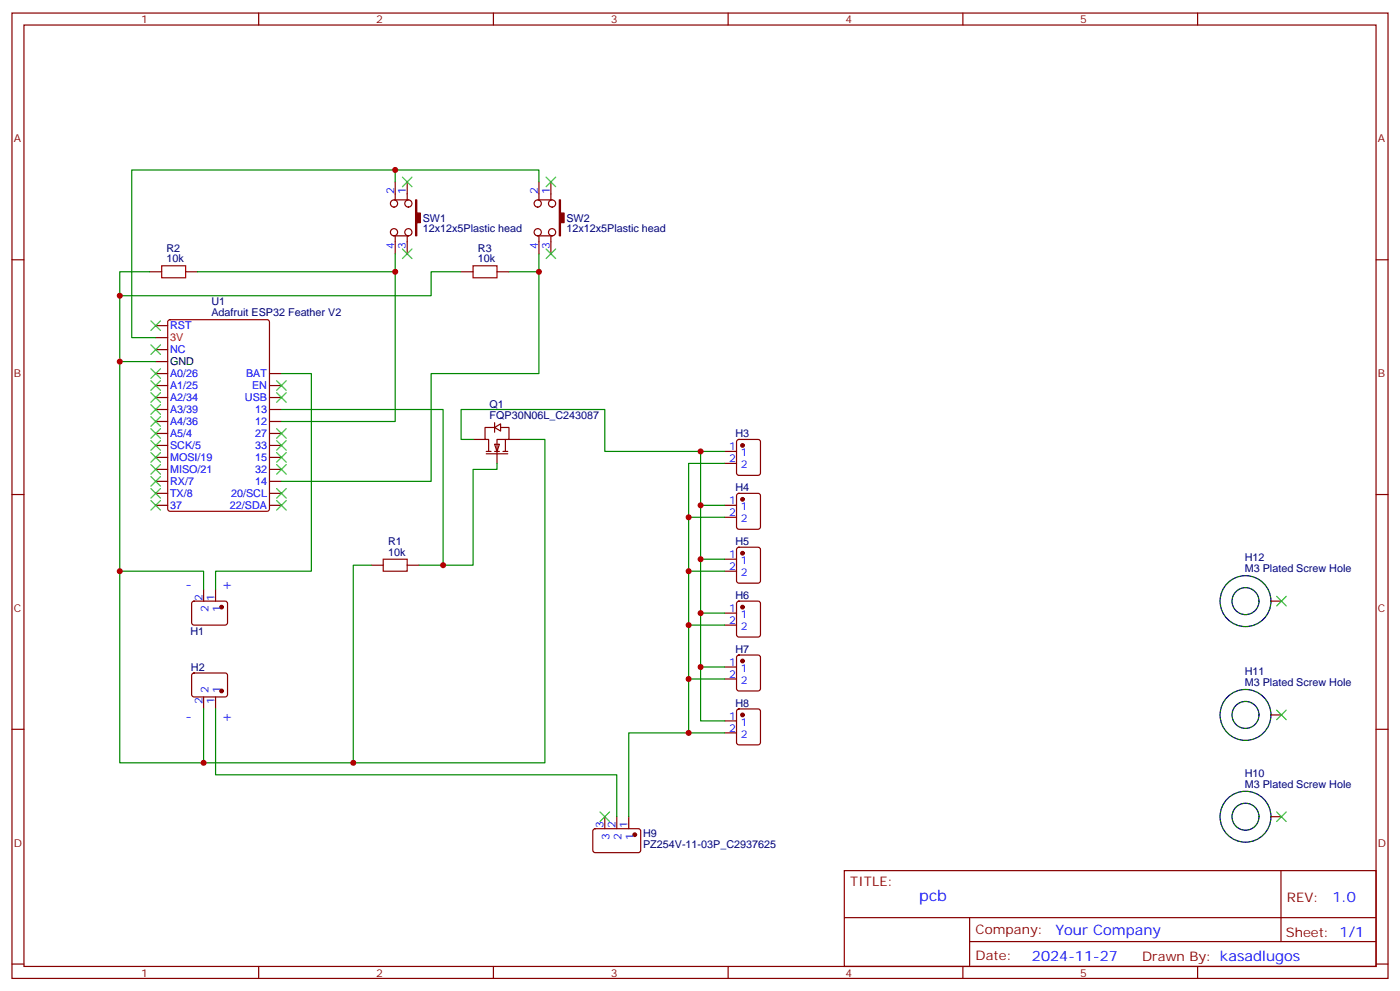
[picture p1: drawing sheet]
<svg xmlns="http://www.w3.org/2000/svg" width="412mm" height="292mm" viewBox="0 0 412 292" stroke-linecap="round" stroke-linejoin="round" font-family="sans-serif">
<g fill="none" stroke="#870000" stroke-width=".35">
<path d="M3.5 3.8h405.4v284.4h-405.4zM7.1 7.4h398.2v277.3h-398.2zM76.2 3.8v3.6M145.3 3.8v3.6M214.5 3.8v3.6M283.6 3.8v3.6M352.8 3.8v3.6M3.5 76.5h3.6M405.3 76.5h3.6M45.9 95.9h3.5M45.9 99.4h3.5M45.9 103h3.5"/>
<path d="M45.9 106.5h3.5M45.9 110h3.5M45.9 113.6h3.5M45.9 117.1h3.5M79.4 110h3.5M79.4 113.6h3.5M79.4 117.1h3.5M45.9 120.6h3.5M45.9 124.1h3.5M45.9 127.7h3.5M45.9 131.2h3.5M45.9 134.7h3.5"/>
<path d="M45.9 138.3h3.5M79.4 120.6h3.5M79.4 124.1h3.5M79.4 127.7h3.5M79.4 131.2h3.5M79.4 134.7h3.5M79.4 138.3h3.5M3.5 145.7h3.6M45.9 141.8h3.5M45.9 145.3h3.5M45.9 148.8h3.5M79.4 141.8h3.5"/>
<path d="M79.4 145.3h3.5M79.4 148.8h3.5M405.3 145.7h3.6M56.7 177.3l.4-.2h9.5l.4 .7v5.9l-.7 .4-9.4-.1-.5-.6v-5.6zM60 173.5v3.6M63.5 173.5v3.6M56.7 198.4l.4-.2 9.5 .1 .4 .6v6l-.7 .4-9.4-.1-.5-.6v-5.7zM3.5 214.8h3.6M60 205.3v3.5M63.5 205.3v3.5M405.3 214.8h3.6M248.7 256.4h156.6v28.3h-156.6z"/>
<path d="M377.3 256.5v20.8M248.7 270.3h156.5M285.6 277.3h119.6M285.6 270.3v14.1M3.5 284h3.6M76.2 284.7v3.5M145.3 284.7v3.5M214.5 284.7v3.5M283.6 284.7v3.5M352.8 284.7v3.5M405.3 284h3.6"/>
</g>
<path d="M49.6 94.4l.5-.2h28.6l.6 .4 .1 55.3-.5 .6-28.8 .1-.7-.5v-55.2z" fill="none" stroke="#900" stroke-width=".35"/>
<g fill="#870000" stroke="#870000" stroke-width=".35">
<circle cx="65.3" cy="178.8" r=".53"/>
<circle cx="65.3" cy="203.5" r=".53"/>
</g>
<g fill="#fff" stroke="#870000" stroke-width=".35">
<path d="M145.7 130.8h1.4l-.7 2.2z"/>
<path d="M145.7 125.9l1.8-1.1v2.2z"/>
</g>
<g fill="none" stroke="#870000" stroke-width=".35">
<path d="M116.1 58.9h4.2M116.4 53.6v5.3M119.9 53.6v5.3M158.4 58.9h4.2M158.7 53.6v5.3M162.3 53.6v5.3M116.1 69.5h4.2a1.06 1.06 0 0 0 1-1.5 1.06 1.06 0 0 0-1.8-.3 1.06 1.06 0 0 0 .5 1.7l.3 .1M116.4 69.5v5.3M119.9 69.5v5.3M120.3 61a1.06 1.06 0 0 1-1-1.5 1.06 1.06 0 0 1 1.8-.3 1.06 1.06 0 0 1-.5 1.7l-.3 .1M158.4 69.5h4.2M158.7 69.5v5.3"/>
<path d="M162.3 69.5v5.3M44.1 80h3.5M54.7 80h3.5M135.8 80h3.5M146.4 80h3.5M139.3 129.4h3.6M143.2 133.7h6.4M143.2 133h1.4M145.7 125.9h-2.8v3.5h1v3.6M145.7 124.5v2.8M145.7 133h1.4M147.5 125.9h2.4v3.5h-3.5v7.1"/>
<path d="M148.2 133h1.4M148.9 129.4v3.6M149.9 129.4h3.6M213.4 133h3.6M213.4 136.5h3.6M217.2 129.6l.5-.2h5.6l.7 .5v9.4l-.4 .7h-5.9l-.7-.4v-9.5zM213.4 148.8h3.6M213.4 152.4h3.6M217.2 145.5l.5-.2h5.6l.7 .4v9.5l-.4 .6-5.9 .1-.7-.5v-9.4zM109.4 166.5h3.5M119.9 166.5h3.6M213.4 164.7h3.6"/>
<path d="M213.4 168.2h3.6M217.2 161.4l.5-.2h5.6l.7 .4v9.5l-.4 .6-5.9 .1-.7-.5v-9.4zM217.2 177.3l.5-.2h5.6l.7 .4v9.4l-.4 .7h-5.9l-.7-.4v-9.4zM374.6 177.1h2.9M213.4 180.6h3.6M213.4 184.1h3.6M213.4 196.5h3.6M213.4 200h3.6M217.2 193.1l.5-.2h5.6l.7 .5v9.4l-.4 .7h-5.9l-.7-.4v-9.5zM213.4 212.3h3.6M213.4 215.9h3.6M217.2 209l.5-.2h5.6l.7 .4v9.5l-.4 .6-5.9 .1-.7-.5v-9.4z"/>
<path d="M374.6 210.6h2.9M174.9 244.3l.4-.2h13l.4 .7v5.9l-.7 .4h-12.9l-.5-.7v-5.6zM178.2 240.6v3.5M181.7 240.6v3.5M185.2 240.6v3.5M374.6 240.6h2.9"/>
<circle cx="116.1" cy="59.9" r="1.06"/>
<circle cx="158.4" cy="59.9" r="1.06"/>
<circle cx="162.6" cy="59.9" r="1.06"/>
<circle cx="116.1" cy="68.4" r="1.06"/>
<circle cx="158.4" cy="68.4" r="1.06"/>
<circle cx="162.6" cy="68.4" r="1.06"/>
</g>
<g fill="#870000" stroke="#870000" stroke-width=".35">
<path d="M122.4 58.9h.4v3.9h1v2.8h-1v3.9h-.4z"/>
<path d="M164.7 58.9h.4v3.9h1.1v2.8h-1.1v3.9h-.4z"/>
<circle cx="218.7" cy="131.2" r=".53"/>
<circle cx="218.7" cy="147.1" r=".53"/>
<circle cx="218.7" cy="162.9" r=".53"/>
<circle cx="218.7" cy="178.8" r=".53"/>
<circle cx="218.7" cy="194.7" r=".53"/>
<circle cx="218.7" cy="210.6" r=".53"/>
<circle cx="187" cy="245.9" r=".53"/>
</g>
<path d="M47.6 78.3h7.1v3.5h-7.1zM139.3 78.3h7.1v3.5h-7.1zM112.9 164.7h7v3.5h-7z" fill="none" stroke="#a10000" stroke-width=".35"/>
<g fill="none" stroke="#008700" stroke-width=".35">
<path d="M116.4 53.6v-3.5h-77.6v49.3h7.1M116.4 50.1h42.3v3.5M116.4 74.8v49.3h-33.5M158.7 74.8v35.2h-31.7v31.8h-44.1M44.1 80h-8.8v26.5M58.2 80h58.2M135.8 80h-8.8v7.1h-91.7M149.9 80h8.8M45.9 106.5h-10.6v61.7h24.7v5.3M82.9 110h8.8v58.2h-28.2v5.3M82.9 120.6h47.6v45.9h8.8v-28.2h7.1v-1.8M139.3 129.4h-3.5v-8.8h42.4v12.4h28.2"/>
<path d="M153.5 129.4h7v95.3h-100.5v-15.9M213.4 133h-7v79.3h7M213.4 136.5h-10.6v79.4h10.6M202.8 152.4h10.6M206.4 148.8h7M35.3 168.2v56.5h24.7M109.4 166.5h-5.3v58.2M123.5 166.5h7M202.8 168.2h10.6M206.4 164.7h7M202.8 184.1h10.6M202.8 200h10.6"/>
<path d="M206.4 196.5h7M206.4 180.6h7M63.5 208.8v19.4h118.2v12.4M202.8 215.9h-17.6v24.7"/>
</g>
<g fill="none" stroke="#3c3" stroke-width=".35">
<path d="M118.5 52.2l2.9 2.8M121.4 52.2l-2.9 2.8M160.9 52.2l2.8 2.8M163.7 52.2l-2.8 2.8M118.5 73.3l2.9 2.9M121.4 73.3l-2.9 2.9M160.9 73.3l2.8 2.9M163.7 73.3l-2.8 2.9M44.4 94.5l2.9 2.8M47.3 94.5l-2.9 2.8M44.4 119.2l2.9 2.8M44.4 115.7l2.9 2.8"/>
<path d="M44.4 112.1l2.9 2.9M44.4 108.6l2.9 2.8M44.4 101.6l2.9 2.8M47.3 119.2l-2.9 2.8M47.3 115.7l-2.9 2.8M47.3 112.1l-2.9 2.9M47.3 108.6l-2.9 2.8M47.3 101.6l-2.9 2.8M81.5 115.7l2.8 2.8M81.5 112.1l2.8 2.9M84.3 115.7l-2.8 2.8M84.3 112.1l-2.8 2.9"/>
<path d="M44.4 136.8l2.9 2.9M44.4 133.3l2.9 2.8M44.4 129.8l2.9 2.8M44.4 126.3l2.9 2.8M44.4 122.7l2.9 2.9M47.3 136.8l-2.9 2.9M47.3 133.3l-2.9 2.8M47.3 129.8l-2.9 2.8M47.3 126.3l-2.9 2.8M47.3 122.7l-2.9 2.9M81.5 136.8l2.8 2.9M81.5 133.3l2.8 2.8"/>
<path d="M81.5 129.8l2.8 2.8M81.5 126.3l2.8 2.8M84.3 136.8l-2.8 2.9M84.3 133.3l-2.8 2.8M84.3 129.8l-2.8 2.8M84.3 126.3l-2.8 2.8M44.4 147.4l2.9 2.8M44.4 143.9l2.9 2.8M44.4 140.4l2.9 2.8M47.3 147.4l-2.9 2.8M47.3 143.9l-2.9 2.8M47.3 140.4l-2.9 2.8"/>
<path d="M81.5 147.4l2.8 2.8M81.5 143.9l2.8 2.8M84.3 147.4l-2.8 2.8M84.3 143.9l-2.8 2.8M376.1 175.6l2.8 2.9M378.9 175.6l-2.8 2.9M376.1 209.2l2.8 2.8M378.9 209.2l-2.8 2.8M176.7 239.1l2.9 2.9M179.6 239.1l-2.9 2.9M376.1 239.1l2.8 2.9M378.9 239.1l-2.8 2.9"/>
</g>
<g fill="none" stroke="#000" stroke-width=".35">
<circle cx="366.9" cy="177.1" r="7.5"/>
<circle cx="366.9" cy="177.1" r="4"/>
<circle cx="366.9" cy="210.6" r="7.5"/>
<circle cx="366.9" cy="210.6" r="4"/>
<circle cx="366.9" cy="240.6" r="7.5"/>
<circle cx="366.9" cy="240.6" r="4"/>
</g>
<g fill="#c00">
<circle cx="206.4" cy="196.5" r=".88"/>
<circle cx="206.4" cy="180.6" r=".88"/>
<circle cx="206.4" cy="164.7" r=".88"/>
<circle cx="206.4" cy="148.8" r=".88"/>
<circle cx="202.8" cy="152.4" r=".88"/>
<circle cx="202.8" cy="168.2" r=".88"/>
<circle cx="202.8" cy="184.1" r=".88"/>
<circle cx="202.8" cy="200" r=".88"/>
<circle cx="206.4" cy="133" r=".88"/>
<circle cx="104.1" cy="224.7" r=".88"/>
<circle cx="130.5" cy="166.5" r=".88"/>
<circle cx="202.8" cy="215.9" r=".88"/>
<circle cx="35.3" cy="106.5" r=".88"/>
<circle cx="116.4" cy="80" r=".88"/>
<circle cx="35.3" cy="87.1" r=".88"/>
<circle cx="158.8" cy="80" r=".88"/>
<circle cx="116.4" cy="50.1" r=".88"/>
<circle cx="35.3" cy="168.2" r=".88"/>
<circle cx="60" cy="224.7" r=".88"/>
</g>
<text font-size="4.6" fill="#00f" x="270.8" y="265.5">pcb</text>
<g font-size="4.2" fill="#00f">
<text x="54.7" y="173.5">-</text>
<text x="65.3" y="173.5">+</text>
<text x="54.7" y="212.3">-</text>
<text x="65.3" y="212.3">+</text>
<text x="392.5" y="265.7">1.0</text>
<text x="310.9" y="275.3">Your Company</text>
<text x="304" y="283.1">2024-11-27</text>
</g>
<g font-size="3.9" fill="#800">
<text x="250.5" y="261">TITLE:</text>
<text x="379.1" y="265.7">REV:</text>
<text x="287.4" y="275.2">Company:</text>
<text x="378.7" y="275.8">Sheet: 1/1</text>
<text x="287.4" y="282.9">Date:</text>
<text x="336.4" y="283">Drawn By: kasadlugos</text>
</g>
<g font-size="3.2" fill="#800">
<text x="41.6" y="6.8">1</text>
<text x="110.8" y="6.8">2</text>
<text x="179.9" y="6.8">3</text>
<text x="249.1" y="6.8">4</text>
<text x="318.2" y="6.8">5</text>
<text x="4.1" y="41.9">A</text>
<text x="405.9" y="41.9">A</text>
<text x="4.1" y="111.1">B</text>
<text x="405.9" y="111.1">B</text>
<text x="4.1" y="180.2">C</text>
<text x="405.9" y="180.2">C</text>
<text x="4.1" y="249.4">D</text>
<text x="405.9" y="249.4">D</text>
<text x="41.6" y="287.7">1</text>
<text x="110.8" y="287.7">2</text>
<text x="179.9" y="287.7">3</text>
<text x="249.1" y="287.7">4</text>
<text x="318.2" y="287.7">5</text>
</g>
<g font-size="3.2" fill="#00f">
<text x="116.1" y="57.1" transform="rotate(-90 116.1 57.1)">2</text>
<text x="119.6" y="57.1" transform="rotate(-90 119.6 57.1)">1</text>
<text x="158.4" y="57.1" transform="rotate(-90 158.4 57.1)">2</text>
<text x="161.9" y="57.1" transform="rotate(-90 161.9 57.1)">1</text>
<text x="116.1" y="73.2" transform="rotate(-90 116.1 73.2)">4</text>
<text x="119.6" y="73.2" transform="rotate(-90 119.6 73.2)">3</text>
<text x="158.4" y="73.2" transform="rotate(-90 158.4 73.2)">4</text>
<text x="161.9" y="73.2" transform="rotate(-90 161.9 73.2)">3</text>
<text x="50.1" y="97">RST</text>
<text x="50.1" y="104">NC</text>
<text x="50.1" y="111.1">A0/26</text>
<text x="72.5" y="111.1">BAT</text>
<text x="50.1" y="114.6">A1/25</text>
<text x="50.1" y="118.1">A2/34</text>
<text x="72.1" y="118.1">USB</text>
<text x="74.3" y="114.6">EN</text>
<text x="50.1" y="121.7">A3/39</text>
<text x="50.1" y="125.2">A4/36</text>
<text x="75.1" y="121.7">13</text>
<text x="75.1" y="125.2">12</text>
<text x="50.1" y="128.7">A5/4</text>
<text x="75.1" y="128.7">27</text>
<text x="50.1" y="132.3">SCK/5</text>
<text x="50.1" y="135.8">MOSI/19</text>
<text x="75.1" y="132.3">33</text>
<text x="75.1" y="135.8">15</text>
<text x="214.8" y="132.6">1</text>
<text x="214.8" y="136.1">2</text>
<text x="218.3" y="134.4">1</text>
<text x="218.3" y="137.9">2</text>
<text x="50.1" y="139.3">MISO/21</text>
<text x="50.1" y="142.8">RX/7</text>
<text x="75.1" y="139.3">32</text>
<text x="75.1" y="142.8">14</text>
<text x="50.1" y="146.4">TX/8</text>
<text x="50.1" y="149.9">37</text>
<text x="67.7" y="149.9">22/SDA</text>
<text x="68.1" y="146.4">20/SCL</text>
<text x="214.8" y="148.5">1</text>
<text x="214.8" y="152">2</text>
<text x="218.3" y="150.2">1</text>
<text x="218.3" y="153.8">2</text>
<text x="214.8" y="164.4">1</text>
<text x="214.8" y="167.9">2</text>
<text x="218.3" y="166.1">1</text>
<text x="218.3" y="169.7">2</text>
<text x="59.6" y="176.9" transform="rotate(-90 59.6 176.9)">2</text>
<text x="63.1" y="176.9" transform="rotate(-90 63.1 176.9)">1</text>
<text x="61.4" y="180.4" transform="rotate(-90 61.4 180.4)">2</text>
<text x="64.9" y="180.4" transform="rotate(-90 64.9 180.4)">1</text>
<text x="214.8" y="180.2">1</text>
<text x="214.8" y="183.8">2</text>
<text x="218.3" y="182">1</text>
<text x="218.3" y="185.5">2</text>
<text x="214.8" y="196.1">1</text>
<text x="218.3" y="197.9">1</text>
<text x="61.4" y="204" transform="rotate(-90 61.4 204)">2</text>
<text x="64.9" y="204" transform="rotate(-90 64.9 204)">1</text>
<text x="214.8" y="199.6">2</text>
<text x="218.3" y="201.4">2</text>
<text x="59.6" y="207.5" transform="rotate(-90 59.6 207.5)">2</text>
<text x="63.1" y="207.5" transform="rotate(-90 63.1 207.5)">1</text>
<text x="214.8" y="212">1</text>
<text x="214.8" y="215.5">2</text>
<text x="218.3" y="213.7">1</text>
<text x="218.3" y="217.3">2</text>
<text x="177.8" y="243.9" transform="rotate(-90 177.8 243.9)">3</text>
<text x="181.3" y="243.9" transform="rotate(-90 181.3 243.9)">2</text>
<text x="184.9" y="243.9" transform="rotate(-90 184.9 243.9)">1</text>
<text x="179.6" y="247.4" transform="rotate(-90 179.6 247.4)">3</text>
<text x="183.1" y="247.4" transform="rotate(-90 183.1 247.4)">2</text>
<text x="186.6" y="247.4" transform="rotate(-90 186.6 247.4)">1</text>
</g>
<g font-size="3.2" fill="#000080">
<text x="124.5" y="65.3">SW1</text>
<text x="166.9" y="65.3">SW2</text>
<text x="124.5" y="68.4">12x12x5Plastic head</text>
<text x="166.9" y="68.4">12x12x5Plastic head</text>
<text x="49.1" y="77.2">10k</text>
<text x="49.1" y="74.2">R2</text>
<text x="140.8" y="77.2">10k</text>
<text x="140.8" y="74.2">R3</text>
<text x="62.3" y="89.9">U1</text>
<text x="62.3" y="93.1">Adafruit ESP32 Feather V2</text>
<text x="144.2" y="123.4">FQP30N06L_C243087</text>
<text x="144.2" y="120.3">Q1</text>
<text x="216.6" y="128.8">H3</text>
<text x="216.6" y="144.7">H4</text>
<text x="114.3" y="160.6">R1</text>
<text x="216.6" y="160.6">H5</text>
<text x="114.3" y="163.7">10k</text>
<text x="366.7" y="165.3">H12</text>
<text x="366.7" y="168.5">M3 Plated Screw Hole</text>
<text x="216.6" y="176.5">H6</text>
<text x="56.1" y="187">H1</text>
<text x="56.3" y="197.6">H2</text>
<text x="216.6" y="192.3">H7</text>
<text x="366.7" y="202">M3 Plated Screw Hole</text>
<text x="366.7" y="198.8">H11</text>
<text x="216.6" y="208.2">H8</text>
<text x="366.7" y="232">M3 Plated Screw Hole</text>
<text x="366.7" y="228.8">H10</text>
<text x="189.4" y="249.7">PZ254V-11-03P_C2937625</text>
<text x="189.4" y="246.7">H9</text>
</g>
<text font-size="3.2" fill="#f00" x="50.1" y="100.5">3V</text>
<text font-size="3.2" x="50.1" y="107.6">GND</text>
</svg>
